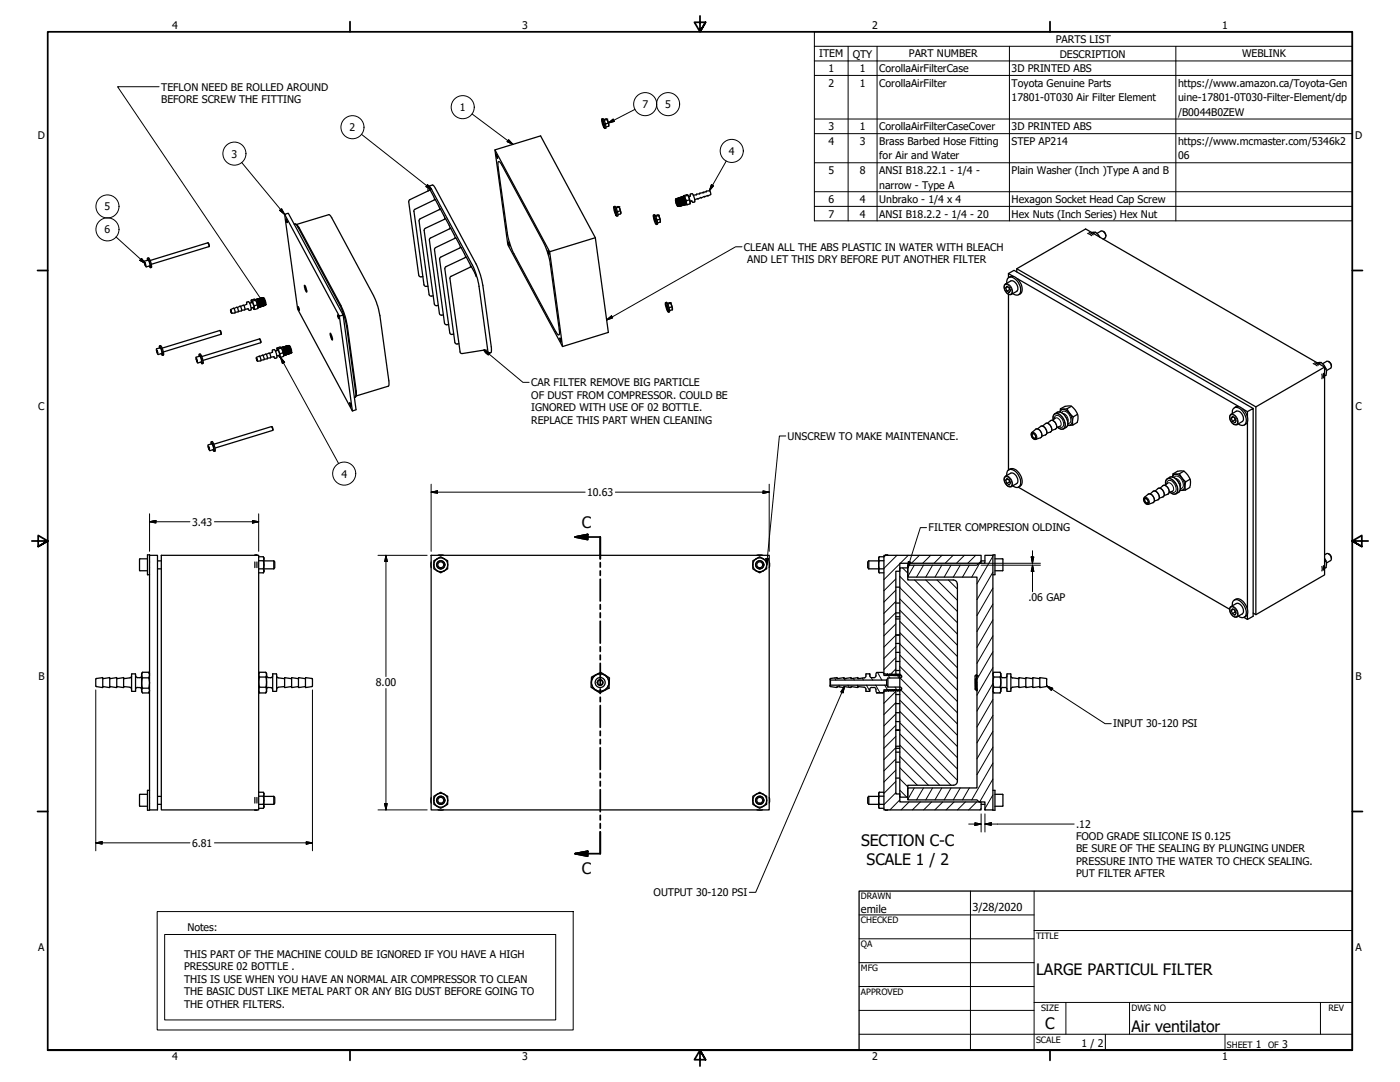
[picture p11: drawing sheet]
<svg xmlns="http://www.w3.org/2000/svg" width="559mm" height="432mm" viewBox="0 0 559 432" stroke-linecap="round" stroke-linejoin="round" font-family="sans-serif">
<!-- layer: Hatch (ANSI) -->
<g fill="none" stroke="#000" stroke-width=".4">
<path d="M353.5 221.6l-.7 .7M357.6 235.5l-4.8 4.8M357.6 231l-4.8 4.8M358 221.6l-5.2 5.2M359.2 225l-6.4 6.3M359.2 239l22.9 23M359.2 234.5l22.9 23M359.2 230l22.9 23M360.2 226.6l2.1 2.1M362.5 221.6l-3.2 3.2M364.9 225.6l-2.6 4.5M365.1 231.5l17 17"/>
<path d="M367 221.6l-3.2 3.2M368.6 225.6l-2.8 4.7M369.5 231.5l12.6 12.5M371.5 221.6l-3.2 3.2M372.2 225.6l-2.7 4.7M374 231.5l8.1 8.1M375.9 225.6l-2.7 4.7M376 221.6l-3.2 3.2M378.5 231.5l3.6 3.6M379.6 225.6l-2.7 4.7M380.4 221.6l-3.1 3.2M383.3 225.6l-2.8 4.7"/>
<path d="M384.9 221.6l-3.1 3.2M386.9 225.6l-2.7 4.7M389.4 221.6l-3.1 3.2M391 224.8l-3.1 5.5M391.6 223.9l-.8 .9M396.3 222l-6.3 11M396.3 228.3l-6.3 11M396.3 234.7l-6.3 11M357.6 258l-4.8 4.8M357.6 253.5l-4.8 4.8M357.6 249l-4.8 4.7M357.6 244.5l-4.8 4.7"/>
<path d="M357.6 240l-4.8 4.8M359.2 257l22.9 23M359.2 252.5l22.9 23M359.2 248l22.9 23M359.2 243.5l22.9 23M396.3 241l-6.3 11M396.3 247.4l-6.3 11M396.3 253.7l-6.3 11M331.3 273.7l.2 .2M333.2 270.6l.4 .8M334.8 273.4l.4 .7M336.8 270.4l.1 .2"/>
<path d="M336.9 270.7l.4 .7M338.5 273.4l.5 .9M340.6 270.7l.4 .7M342.1 273.4l.4 .7M344.2 270.6l.4 .8M345.8 273.4l1.4 2.4M346.9 268.9l.3 .5M347.7 270.4l.6 1M349.5 273.4l1.7 3M350.3 268.4l1.7 3M353.1 273.4l1.2 1.9M353.8 275.3l-1 .9"/>
<path d="M354.3 269l.9 1.6M357.3 274.2l.8 1.5M357.6 267l-2.6 2.6M357.6 262.4l-4.8 4.8M357.6 275.9l-4.8 4.8M358.2 269.5l.6 1.1M359.2 279.4l22.9 23M359.2 275l22.9 22.9M359.2 270.4l22.9 23M359.2 265.9l22.9 23M359.2 261.4l22.9 23.1M396.3 260.1l-6.3 11"/>
<path d="M396.3 266.4l-6.3 11M396.3 272.8l-6.3 11M396.3 279.1l-6.3 11M357.6 298.4l-4.8 4.7M357.6 293.9l-4.8 4.7M357.6 289.4l-4.8 4.8M357.6 284.9l-4.8 4.8M357.6 280.4l-4.8 4.8M359.2 297.4l15.9 16M359.2 292.9l20.4 20.5M359.2 288.4l22.9 23M359.2 283.9l22.9 23"/>
<path d="M396.3 285.5l-6.3 11M396.3 291.8l-6.3 11M396.3 298.2l-6.3 11M357.6 316.4l-4.8 4.7M357.6 311.8l-4.8 4.8M357.6 307.3l-4.8 4.8M357.6 302.9l-4.8 4.8M359.2 319.2l-4 4M359.2 315.3l2.7 2.8M359.2 310.8l3.1 3.2M359.2 306.4l6.9 7M359.2 301.9l11.4 11.5"/>
<path d="M364.9 314.5l-2.6 4.5M368.6 314.5l-2.8 4.7M372.2 314.5l-2.7 4.7M375.9 314.5l-2.7 4.7M379.6 314.5l-2.7 4.7M383.3 314.5l-2.8 4.7M386.9 314.5l-2.7 4.7M396.3 304.5l-8.4 14.7M396.3 310.9l-5.3 9.1M396.3 317.2l-3.2 5.5M362.8 320l-3.1 3.2M367.3 320l-3.1 3.2"/>
<path d="M371.9 320l-3.2 3.2M376.3 320l-3.2 3.2M380.8 320l-3.2 3.2M385.3 320l-3.2 3.2M389.8 320l-3.1 3.2M391.6 322.6l-.5 .6"/>
</g>
<!-- layer: Visible (ANSI) -->
<g fill="none" stroke="#000" stroke-width=".51">
<path d="M197.5 59.8l18.3-5.6 21.8 40.7 5.2 37.8-18.3 5.6-21.8-40.6zM197.5 59.8l21.9 40.7 18.2-5.6M240.2 47.5a4.8 4.8 0 0 1 1.1 3.7l-.8-1.4zM240.2 47.5h.7l.5 1.2 .5 2.4-.5 .1M240.5 48.5l.5 1.7zM241.1 48l.1 .1M241.6 49.3l.1 .3M242.2 47.6l.4 .8 .4 1.9M242.2 47.6l.4 .8 .4 2-1.1 .3M242.2 47.6l-1.2 .2M242.3 47.7l-1.1 .3M242.8 49.1l-1.1 .4"/>
<path d="M170.9 76.2l-.1-1.3 .4-.6 .6 .5 17.7 33.3 1.6 5.6 3.5 25.2a1.78 1.78 0 0 1-.4 2.3l-1.1-1.5M171.1 74.3l1.6-.4 .8 .8 16.5 30.6 1.8 4.4 .9 4.2 3.5 25.1-.2 1.7-1.6 .5M171.4 75.7l.4 .2 7.9 15.1M171.4 75.8l-7.8 3.9-.5 .6 4 29.5 .5 .6h1.2M173.5 79.5l-.1 .3-7.8 3.7-.4 .8M198.1 61.6l.5 1.6zM198.9 64.5l.5 .1 .9 1.2 16.7 31 1.5 3.8 1.1 4.2 3.6 26.6 .1 1.8-.3 .5-1.2-1.4-16.9-31.5-1.3-3.3-1.1-4.2-3.7-27.1zM269.6 79.8l.7 .9 .1 1.5-.6-1.2zM269.6 79.8l.1-.2a3.1 3.1 0 0 1 .9 2.8l-.2-.2M269.7 79.9l.5 .8 .2 1.3zM269.8 79.4h.3zM269.9 79.6l.7 1.6 .2 1z"/>
<path d="M269.9 79.3h.1M269.9 79.3l.9 1.5 .2 1.6M270.1 79.4l.6 1.4 .2 1.6M270.1 79.2l.6 .7 .6 2.4zM270.3 79.2a4.7 4.7 0 0 1 1 3.1M270.3 79.6l.7 1.6 .1 1.1M270.3 79.2h-.1M270.4 79.2l.4 .1 .4 .8 .5 2.1-.9-2.4zM270.5 79.1a3.9 3.9 0 0 1 1.2 3.1M270.5 79.4l.6 1.1 .4 1.5M270.8 79a4 4 0 0 1 1.2 3.1M270.8 79.3l.6 .8 .4 1.8"/>
<path d="M271.1 78.9l.6 .7 .6 2.4zM271.1 78.9a.95 .95 0 0 1 .9 1.2l.4 1.9M271.1 79.2l.8 1.3 .2 1.4M271.5 78.8a3.7 3.7 0 0 1 1.1 3.1M271.5 79.1l.7 1.3 .3 1.3M271.7 78.8l.4 .1 .4 .8 .5 2.2-.2-.2M271.7 78.9l.8 1.2 .3 1.5M271.7 78.8v.1M271.8 78.7a4 4 0 0 1 1.2 3.1M271.8 78.9l.7 1.2 .3 1.6M272.2 78.5l.3 .2 .6 1.4 .2 1.6M272.2 78.9l.8 1.6 .1 1"/>
<path d="M272.5 78.4l.5-.1 .8 1.9 .2 1.2-.4 .3M272.5 78.7l.7 1.2 .3 1.5M272.9 78.1l1.3-.4a4.5 4.5 0 0 1 1.2 3.6M272.9 78.1l.4 .2 .7 1.8 .3 1.6h-.4a5.5 5.5 0 0 0-1-3.6zM274.4 77.9l.9 1.7 .1 1.7M274.5 78l-1.2 .3M275.1 79.8l-1.1 .3M275.5 78.2v-.7l.7-.2a4.5 4.5 0 0 1 1 3.3l-.7 .2-.4-.6M275.6 78.1l-.8 .3M277.9 77.7h.1M277.9 77.7l-1.2 .2M279.3 77.3l-1.2 .2-.2 .2"/>
<path d="M279.3 77.3h.1M279.7 78.8l-2.4 1M279.7 78.8h.1M280.6 76.9l-1.3 .2v.2M281.9 76.5v-.2h1.6l.2 1.4-1.4 .3M281.9 76.5l-1.4 .4M281.9 76.5h.1M282.4 78l-2.7 .9M83 96.9l.4 .6v.9M83.4 98.4l-.5-1.5-23 7M83.4 98.4l-23 7.1M113.6 85.5l1.5-.4 21.9 40.6-1.6 .5z"/>
<path d="M113.6 85.5l5.2 37.9 21.9 40.6M114.1 87.4l.4 .4 .2 1zM117.4 89.5h.6l.9 1.2 17.8 33.4 1.7 6.2 3.5 26a1.68 1.68 0 0 1-.4 2.3M118 89.4l1.4 1.5 16.7 31 1.2 2.9 1.3 5.2 3.6 26.4-.3 2M118.3 89.6l13.2-3.9 .9 1.2 16.7 31.1 1.2 2.8 1.3 5.2 3.7 27.6-.3 .5-13 4M165.2 84.3l4 29.3 .5 .6h1.1M169.3 91.9l4.1 29.4M173.4 99.6l4 29.3 .3 .5 .6 .2M175.6 83.3l-7.9 4-.4 .6 4 29.6 .3 .5 .6 .2M177.6 87.2l-7.9 3.9-.4 .9M179.7 91l2 3.8M179.7 91l-8.1 4.1-.2 .4 4 29.6 .5 .6h1.1"/>
<path d="M181.7 94.8l6.2 11.5M181.7 94.8l-7.8 4-.5 .8M183.8 98.6l-.2 .3-7.7 3.7M202.9 96.6l.5 1.6zM218.7 99.9l.5 1.6zM245 82.5a4.4 4.4 0 0 1 1.1 3.7l-1-2.3zM245 82.5a1.3 1.3 0 0 1 1.3 1.6l.4 1.8-.5 .3M245.4 83.5l.5 1.7zM246.4 84.3v.3M247 82.6l.5 1.1 .2 1.6M247 82.6l-1.3 .1M247 82.6l.6 1.5 .1 1.2"/>
<path d="M247 82.7l-1.1 .4M247.6 84.1l-1.1 .4M247.7 85.3l-1 .4M260.8 85.9l.3 .1 .6 1.3 .4 2.2a3.8 3.8 0 0 1-1.3-3zM260.9 85.8a1.42 1.42 0 0 1 1.2 1.7l.4 1.8-.5 .3M261.1 86.9l.4 .5 .2 1.2zM261.6 86l1.2-.1 .7 1.9v.8M262.2 87.7l.1 .2M262.8 85.9l.7 1.5v1.2M262.8 86l-1.1 .4M263.4 87.4l-1.1 .4M263.5 88.6l-1 .4"/>
<path d="M269.9 80.1l.5 1.6M270.8 82.2v.1M270.8 82.2l.1 .2M271.3 82.3h.1M271.5 82l-.1 .2M271.7 82.2h.1M271.8 82l.2 .1v-.7l-1.1-2.4 .8 2.2v.9M272 82.1h.1M272.1 81.8v.2M272.4 82h-.1M272.4 81.8l.3 .1-.2-1-.6-1.7-.4-.4 .7 1.6 .2 1.5M272.8 81.6l-.1 .3"/>
<path d="M273 81.8v.1M273.1 81.5l-.9-3 1 2.2 .2 1-.3-.1M273.1 81.5v.2M273.5 81.4l-1-3a4.7 4.7 0 0 1 1.1 3.3h-.2M273.5 81.4l-.1 .3 .3-.2M275.4 81.3l-1.1 .4M276.2 80.3l-.7 .1M434.1 93.2l1.6 .8M434.7 92.8l1.6 .9M435.7 92.8l.4-.1a1.92 1.92 0 0 1 2.4 1.2l.5 .8M437.3 92.7l-.9 .5M437.8 93.2l1.7-1a1.71 1.71 0 0 1 1.7 1.3 1.71 1.71 0 0 1-.9 1.9"/>
<path d="M440.2 92.3l.9 .8 .3 1.1M57.6 104.3l1.6-.5 .6 1.5v.8l-1.5 .4zM57.7 105h.2M57.8 104.8l.4 1.2zM58.1 105.5l-.2 .2M58.9 103.9l-.1-.8a4.2 4.2 0 0 1 1.3 3.7l-.5-.6M58.9 103.1h.6l.6 1.2 .4 1.9v.5l-.4 .1M100.3 119.8l.5 .3 .7 1.9 .2 1.5-.5-.2M100.3 119.8l1.2-.4 .4 .2 .8 2.1M100.3 119.8v.3M102 119.8l-1.2 .3M102.6 119.4a4 4 0 0 1 1.2 3.1"/>
<path d="M102.6 119.6l.8 1.4 .2 1.4M102.9 119.3a3.7 3.7 0 0 1 1.2 3.1M103 119.6l.6 1 .3 1.6M103.3 119.2l.8 1.4 .4 1.7zM103.3 119.2a4 4 0 0 1 1.2 3.1M103.3 119.4l.6 1.2 .4 1.5M103.6 119.4l.6 .8 .6 2-.2-1.4-1-1.7 1 2.4-.1 .7M103.6 119.1h.1M103.7 119.1l.8 1.2 .3 1.9M103.9 119.1a.97 .97 0 0 1 .9 1.3l.3 1.7-.4-1.5-.8-1.3M103.9 119.1l.6 .9 .4 2.1M103.9 119.1v.1"/>
<path d="M103.9 119h.1M104 119a3.9 3.9 0 0 1 1.1 3.1M104.3 118.9h.1a4.2 4.2 0 0 1 1 3.1M104.3 119.2l1 2.7M104.5 119h.4l.5 1.1 .4 1.4-.1 .4-.2-.2M104.5 118.9l.8 1.3 .3 1.5M104.6 119.1l.7 1 .3 1.6M104.6 118.8h.1M104.7 118.8l1 1.7 .1 1.4M105 119l.6 1.1 .4 1.6-.1-1-.9-2 .9 2.2v.9M105 118.7l.7 .7 .3 .9v1.3M121.5 113.9a3 3 0 0 1 .9 2.7l-.7-1.2z"/>
<path d="M172.9 118l-.7 .2M175.9 102.6l-.4 .8 4 29.4 .3 .5 .6 .2M179.6 111.1l4 29.5 .9 .5 9.6-1.4M185.9 102.5l-7.9 3.9-.4 .6 4 29.6 .3 .5 .6 .2M190.1 110.4l-.6-1.4-1.6-2.7-8.1 4.1-.2 .7M219.4 100.5l5.1 37.8M401.1 113.5l2.3-1.4a2.75 2.75 0 0 1 2.4 4.2l-2.1 1.2a2.77 2.77 0 0 1-2.9-3.3zM401.8 113a1.92 1.92 0 0 1 1-2.4 1.92 1.92 0 0 1 2.5 .8 5 5 0 0 1 1.6 6 1.97 1.97 0 0 1-2.7-.2M401.9 114.2l.9 .6 .6 1.2-.6 .7-.9-.5-.5-1.3zM402.3 114.4l-.9 .5M402.5 109.2l2.2-1.3 95.5 55.1M402.5 109.2l1.9 1.1"/>
<path d="M402.5 109.2v1.6M402.5 117.4v70.2M402.7 110.7a3.1 3.1 0 0 1 4.5 2 3.1 3.1 0 0 1-.6 4.9M402.7 114.7l.3 .9M403 115.6h.2M403 115.6l-1.1 .6M405.8 108.5v-1.2l27.5-15.9 95.4 55.1v82.9l-27.4 15.9-1.1-.6M405.8 107.3l95.5 55.1 27.4-15.9M406 111.2l88.5 51M62.5 139.2l1.5-.4 .6 2.2-1.6 .4-.6-1.6zM62.6 139.7l.3 1.3zM62.7 139.9l-.2 .1"/>
<path d="M63.6 138.9l.2-.9 .8 2 .3 1.8-.6-.6M63.7 138h.6l.7 1.7 .3 1.8-.5 .3M87.8 131.9l.4 1.5M87.8 131.9l.6 1.2-.2 .3M87.8 131.9l-23.1 7M88.2 133.4l-23 7.1M92.1 123.8l.3 1.1zM92.1 123.8l.4 1M92.1 123.5l1.2-.5 .6 1.8-1.4 .2-.5-1.1zM93.4 123.1l1.3-.5 .3 .7 .2 1-1.3 .4M94.7 122.7l1.2-.5 .5 1.1v.8l-1.2 .2M96 122.3l1.2-.5 .5 .9 .1 .9-1.3 .2"/>
<path d="M98.4 121.5l-1.1 .4M98.4 121.4v-.8l.7-.2a4 4 0 0 1 1 3.3l-.7 .2-.4-.6M98.6 121.3l-.2 .2M99.2 123.3l-1.4 .1M100.3 120.8v-.7a3.6 3.6 0 0 1 1.1 3.1l-.1 .2-.4-.7M100.4 120.6l-.8 .4M101.1 122.8l-.8 .1M102.7 121.7l.2 1.4-1.2 .4M102.7 121.7l-1.2 .3M102.9 122.8v.3M103.1 121.3l.3 1.4v-1.1l-.5-1.1 .2 1.2a.68 .68 0 0 1-.2 1.1M103.1 121.3l.2 1.4"/>
<path d="M103.1 121.3l-.2-.8 .2 .8M103.3 121.3h-.3M103.5 122.6a4.6 4.6 0 0 0-1.1-3.2l-.5 .2 .9 2.1 .1 1.1M103.5 122.6l-.1 .1M103.6 135.3l.4 1.5-23 7M103.6 135.3l.6 1.1-.2 .3M103.6 135.3l-23.1 7M103.6 122.3l-.2-1.3-.8-1.6 .8 1.4 .4 1.3v.4l-.2-.1M103.6 122.3v.3M103.8 122.5v.1M103.9 122.3l.1 .1M104 122.4v-1l-1-2.1 .9 2.2v.9"/>
<path d="M104.3 122.1l-.1 .2M104.5 122.3h.1M104.8 122.2h.1M105.3 121.9l-.2-1.6a.95 .95 0 0 0-.9-1.2l.8 1.4 .2 1.5M105.6 121.7l-.1 .2M105.7 121.9h.1M110.6 139.9l.1-.8 .9 2v1.4l-.4-.6M110.6 138.9l.5 .4 .7 1.9 .2 1.4-.5-.2M110.6 138.9l1.2-.4 .4 .2 .8 2.1M110.6 138.9v.4M110.7 139.8l-.8 .3M112.2 138.7a.95 .95 0 0 1 1.2 1.1l.3 2"/>
<path d="M112.2 138.7l.9 2.1 .1 1.4M112.2 138.7h.1M112.3 138.9l-1.2 .4M112.8 138.6l.9 1.7 .2 1.4M112.8 138.6l.4 .1 .4 .8 .4 2.2-.5-2.1-.6-.9M112.9 138.5a3.7 3.7 0 0 1 1.1 3.2M113.2 138.4h.1M113.3 138.4a4.6 4.6 0 0 1 1.1 3.1M113.3 138.7l.7 1.3 .2 1.4M113.5 138.4a2.05 2.05 0 0 1 1.1 2l.1 1-.1-.1M113.5 138.4l.7 1.3 .4 1.5M113.5 138.4v.1"/>
<path d="M113.6 138.3l.7 .9 .5 2.2M113.6 138.6l.6 1.1 .4 1.5M113.9 138.5l1.2 2.9-.2-1.4-1-1.8 .6 1.2 .3 2M114 138.2a4.6 4.6 0 0 1 1.1 3.2M114 138.2h-.1M114.1 138.2l1 1.8v1.2M114.2 138.3l.1-.2 .5 .7 .5 2.4M114.2 138.1h.1M114.3 138.1a3.9 3.9 0 0 1 1.1 3.1M114.6 138a3.5 3.5 0 0 1 1.1 3.1M114.6 138.3l.7 1.3 .2 1.3M114.9 138l.8 1.3 .3 1.7z"/>
<path d="M114.9 137.9h.1M115 137.9l.8 1.5 .3 1.6M115.2 137.9l.8 1.2 .3 1.7-.4-1.6zM115.3 138.1l.6 1.1 .3 1.5M115.3 137.9l.7 .6 .3 .9v1.3M118.9 122.4l.5 1.4zM131.8 133l.7 1.2 .2 1.5-.7-1.2zM134.7 125.7l.6 1.5zM137 125.7l5.1 37.8-1.4 .5-5.3-37.8M173.4 121.3l.5 .6h1M179.1 129.5l-.7 .1M181.1 133.3l-.7 .1"/>
<path d="M183.1 137.2l-.7 .1M223.5 134.9l.5 1.6zM265.6 120.8h.7l.5 1.2 .5 1.7v.7l-.5 .2M265.6 120.8l.6 .7 .6 2v1.1l-.8-1.5zM265.9 121.9l.5 .7v1zM266.4 121l.9-.2a3.1 3.1 0 0 1 1.1 2.8M267.6 120.9l.6 1.1 .2 1.6M267.7 121l-1.1 .4M268.2 122.4l-1.1 .5-.1-.2M268.4 123.6l-1.1 .4M62.9 140.5l-.2 .1M78.3 142.6l1.5-.5 .5 1 .2 1.3-1.7 .4-.6-1.6z"/>
<path d="M78.4 143.1l.3 1.3zM78.5 143.3h-.1M78.7 143.9l-.2 .1M79.4 142.2v-.7a1.29 1.29 0 0 1 .9 1.4l.4 2.3-.6-.7M79.5 141.4a1.5 1.5 0 0 1 1.3 1.7l.4 1.7-.6 .4M102.4 142.9l.3 1.1zM102.4 142.6l1.2-.5 .5 1.9-1.4 .1zM102.4 142.9l.3 1M103.7 142.2l1.2-.5 .5 1.2-.1 .7-1.2 .2M105 141.9l1.2-.6 .4 .7 .1 1.1-1.2 .3M106.3 141.4l1.2-.5 .4 .9 .2 .9-1.4 .2M108.7 140.5v-.8l.7-.2a4 4 0 0 1 1 3.3l-.7 .2-.4-.6"/>
<path d="M108.8 140.4l-1.2 .6M109.2 142.4h.3M109.2 142.4l-1.1 .2M111.3 141.9l-.7 .1M113 140.8l.2 1.4M113 140.8l-1.2 .4M113.2 142.2l-1.2 .4M113.3 140.4l.4 1.4v-1.1l-.5-1.1 .1 1.2a.76 .76 0 0 1-.1 1.2M113.3 140.4l.2 1.4M113.3 140.4l-.1-.8 .1 .8M113.5 140.4l-.2 .1M114.2 141.4l.2 .1-.1-1-1-2.1 .8 2.1 .1 1"/>
<path d="M114.4 141.5h.1M114.6 141.2l-.1 .3M114.7 141.4h.1M115.2 141.1l.1 .1M115.5 141h.3v-.3l-.4-1.3a.95 .95 0 0 0-.9-1.2l.6 .8 .4 2.1M115.9 140.8l-.1 .2M116 141h.1M116.2 140.7l-.1 .2M524.2 145.1l1.5 .9M524.8 144.8l1.5 .9M525.7 144.8l1.2-.1a4.2 4.2 0 0 1 2.4 5l-.6 .4M527.3 144.7l-.8 .5"/>
<path d="M527.6 149.3v1.8M527.9 145.2l1.6-1a1.86 1.86 0 0 1 1.6 2.7l-1.6 1M528.3 149v1.8M529.3 147.1l-.6 .3M530.3 144.3l.9 .8 .2 1.1M83.1 177.6l1.4-.5 .8 2.2-1.6 .5-.6-1.4zM83.2 178.1l.4 1.3zM83.3 178.2l-.1 .1M83.6 178.9h-.3M84.3 177.2l-.1-.7a1.38 1.38 0 0 1 1 1.4l.1 .5a1.3 1.3 0 0 1 0 1.7l-.3-.6M84.3 176.3l.6 .1 .7 1.7a1.38 1.38 0 0 1-.1 2M108.3 170.2l.5 1.6"/>
<path d="M108.3 170.2l-23 7.1M108.4 170.2l.4 .4v1.1M108.8 171.8l-23 7M139.6 160.7l.5 1.5zM411.9 173.2l.2-.2a1.37 1.37 0 0 1 1 2.1l-.5-.2-.6-.6zM411.9 172.6l1.5-1.3a2.18 2.18 0 0 1 2.5 2.8l-.5 .6-2 .6a1.81 1.81 0 0 1-1.5-2.7zM412.6 173.1l-.2-.1a.98 .98 0 0 0-.2 1.2 .98 .98 0 0 0 1.1 .5l.1-.3M414.1 171.1l1.3-.9a2.18 2.18 0 0 1 2.4 2.7l-.5 .6-1.4 .6M416.1 170.1l1.2-1.1a2.11 2.11 0 0 1 2.1 1.1 2.11 2.11 0 0 1-.1 2.3l-1.5 .5M418.1 168.9l1.2-1a2.11 2.11 0 0 1 2.1 1 2.11 2.11 0 0 1-.1 2.4l-1.5 .5M420.4 167.5a2.12 2.12 0 0 1 .7-2.4 2.72 2.72 0 0 1 4.4 1.5 2.9 2.9 0 0 1-.9 4.5 2.13 2.13 0 0 1-2.5-.6M421.2 166.9l-1.1 .9"/>
<path d="M423.1 170.1l-1.3 .5M423.3 163.1l-.2 1.4a1.7 1.7 0 0 1 1.5-1.2 1.7 1.7 0 0 1 1.7 1 4.3 4.3 0 0 1 1.2 5.1l-1.4 .3M423.3 163.1h2.6l1.6 2.5a1.07 1.07 0 0 1 .7 1.7v2.3l-2.1 .1M423.3 163.1l1.8-.9a3.3 3.3 0 0 1 4.5 2.2l.5 1M427.7 162.1l-1.8 1M430.1 165.4l.2 1.5-.3 1.7-1.8 1M430.1 165.4l-1.7 1M491.1 165.5l2.4-1.4a2.75 2.75 0 0 1 2.4 4.1l-2.2 1.3a2.78 2.78 0 0 1-2.6-4zM491.9 165a1.91 1.91 0 0 1 .9-2.3 1.91 1.91 0 0 1 2.5 .7 5.2 5.2 0 0 1 1.7 6 1.88 1.88 0 0 1-2.7-.2M491.9 166.2l1 .6 .5 1.2-.5 .7-1-.6-.5-1.2zM492.3 166.4l-.9 .5M492.7 162.8a3.1 3.1 0 0 1 4.5 1.9l.7 1.6a2.44 2.44 0 0 1-1.3 3.3"/>
<path d="M492.8 166.7l.2 .8M493 167.5l.2 .1M493 167.5l-1.1 .6M496 163.2l1.9 1.1M497.9 164.3l2.3-1.3v82.9l-2.3 1.3M497.9 164.3v2.2M497.9 168.3v74.9M501.3 162.4v82.9M401.3 190.1l2.1-1.3a2.75 2.75 0 0 1 2.4 4.2l-2.1 1.2a2.68 2.68 0 0 1-2.4-4.1zM401.8 189.8a1.94 1.94 0 0 1 1-2.4 1.94 1.94 0 0 1 2.5 .8 5 5 0 0 1 1.6 5.9 1.85 1.85 0 0 1-2.7-.2M401.9 190.9l.9 .6 .6 1.3-.6 .7-.9-.6-.5-1.3zM402.3 191.2l-.9 .4"/>
<path d="M402.7 187.5a3.1 3.1 0 0 1 4.5 1.9 3.2 3.2 0 0 1-.6 5M402.7 191.5l.3 .8M403 192.3h.2M403 192.3l-1.1 .6M406.5 194.4l84.3 48.7M456.8 199.1a1.19 1.19 0 0 1 1.3 .4 1.19 1.19 0 0 1-.1 1.5l-.9-.4-.4-.8zM456.8 198.5l1.5-1.3a2.11 2.11 0 0 1 2.1 1.1 2.11 2.11 0 0 1-.2 2.3l-1.9 .7a1.87 1.87 0 0 1-1.5-2.8zM457.6 199l-.3-.1a.98 .98 0 0 0-.2 1.2 .98 .98 0 0 0 1.1 .5l.1-.3M459.1 197.1l1.1-1a2.11 2.11 0 0 1 2.2 1 2.11 2.11 0 0 1-.2 2.4l-1.4 .5M461.1 196l1.1-1.1a2.11 2.11 0 0 1 2.1 1.1 2.11 2.11 0 0 1-.1 2.3l-1.5 .5M463 194.8l1.2-1a2.15 2.15 0 0 1 2.1 1.1 2.15 2.15 0 0 1-.1 2.3l-1.5 .5M465.3 193.5a2.51 2.51 0 0 1 1.6-3.1 2.51 2.51 0 0 1 3.1 1.5 3.4 3.4 0 0 1 .3 4.6 2.23 2.23 0 0 1-3.3-.1"/>
<path d="M466.1 192.8l-1.1 .9M468 196l-1.3 .5M468.2 189.1l-.2 1.3a1.7 1.7 0 0 1 1.5-1.2 1.7 1.7 0 0 1 1.7 1 4.3 4.3 0 0 1 1.2 5.1l-.3 .3h-1.1M468.2 189.1l2.6-.1 1.6 2.5a1.07 1.07 0 0 1 .7 1.7v2.4l-2.1 .1M468.2 189.1a4.8 4.8 0 0 1 3.9-1.1 5.1 5.1 0 0 1 2.9 3.3M472.6 188l-1.8 1M475 191.3l.2 1.5-.3 1.8-1.8 1M475 191.3l-1.7 1M55.7 223.2v4.5l3.2 .1M58.9 223l-3.2 .2M59.7 221.6h3.2v101.6h-3.2M59.7 229.4h-.8v-8h.8v101.8"/>
<path d="M62.9 223.8h1.5M62.9 227h1.5M64.4 221.6h38.9v101.6h-38.9zM101.7 221.6h.9M101.7 224.3v2.2M102.6 224.3v2.2M103.3 222.2h1.8l.2 .4v5.2M103.3 223.8h1.8M103.3 227h1.8M103.3 228.6h1.8M105.1 222.2l.2 .8-.2 .8 .2 1.6-.2 1.6 .2 .8M105.3 227.8l-.2 .8"/>
<path d="M105.3 223.8h4M105.3 227h4M109.3 223.8l.4 .4v2.4l-.4 .4M109.3 223.8v3.2M172.1 221.6h134.9v101.6h-134.9zM172.1 224.3v2.2M173.2 225.4v1.6l1.3 .8M173.2 225.4l.3 1.4 1 1M174.5 227.8l1.4 .8 1.4-.8M174.5 223l-1.3 .8v1.6M174.5 223l1.4-.8 1.4 .8M174.5 227.8l1.4 .4 1.4-.4"/>
<path d="M174.5 223l-1 1-.3 1.4M174.5 223l1.4-.4 1.4 .4M174.8 221.6h2.2M177.3 223l1.4 .8v1.6M177.3 223l1 1 .4 1.4M178.7 225.4v1.6l-1.4 .8M178.7 225.4l-.4 1.4-1 1M300.5 225.4l.4 1.4 1 1M300.5 225.4v1.6l1.3 .8M301.8 227.8l1.4 .8 1.4-.8M301.8 223l-1.3 .8v1.6M301.8 223l1.4-.8 1.4 .8"/>
<path d="M301.9 227.8l1.3 .4 1.4-.4M301.9 223l-1 1-.4 1.4M301.9 223l1.3-.4 1.4 .4M302.1 221.6h2.3M304.6 223l1.4 .8v1.6M304.6 223l1 1 .4 1.4M306 225.4l-.4 1.4-1 1M306 225.4v1.6l-1.4 .8M307.1 224.3v2.2M346.8 223.8l-.5 .4v2.4l.5 .4M346.8 223.8h3.9M346.8 227h3.9"/>
<path d="M346.8 223.8v3.2M351 222.2l-.3 .4v5.6l.3 .4M351 222.2l-.3 .8 .3 .8-.3 1.6 .3 1.6-.3 .8 .3 .8M351 223.8h1.8M351 227h1.8M351 228.6h1.8M351 222.2h1.8M352.8 221.6h38.8v3.2h-32.4v3.2h-1.6v41.6h-4.8zM353.5 221.6h.8M357.6 234.3h1.6M362.3 225.6h27.7l.8-.8h2.3v-3.2h3.2v101.6h-3.2v-3.2h-2.3l-.8-.8h-27.7v-4.7h27.7v-84.2h-27.7zM380.5 231.5l1.3 .6 .3 .9"/>
<path d="M380.6 231.5h-18.3v-4.9h-3.1v91.5h3.1v-4.7h18.3M382.1 233v78.8M391.6 223.8h1.5M396.3 221.6l.8-.2v8h-.8M397.1 223l3.2 .2M400.3 223.2v4.5l-3.2 .1M492.7 239.5a3.1 3.1 0 0 1 4.5 1.9 3.1 3.1 0 0 1-.6 4.9M527.6 226.1v1.7M528.3 225.7v1.8M528.7 221.4a1.69 1.69 0 0 1 2.1 0 1.69 1.69 0 0 1 .5 2.1l-1.8 1.2M528.7 222.8l.6 1 .2 1.2-.2 1.5-.6 .3M529.3 223.8l-.6 .4"/>
<path d="M530.3 221l.9 .8 .2 1.1M357.6 247h1.6M357.6 253.4h1.6M357.6 240.7h1.6M357.6 253.5h1.6M357.6 244.6h1.6M357.6 256.8h1.6M357.6 246.1h1.6M491.1 242.3l2.4-1.4a2.75 2.75 0 0 1 2.4 4.1l-2.2 1.2a2.74 2.74 0 0 1-2.6-3.9zM491.9 241.7a1.89 1.89 0 0 1 .9-2.3 1.89 1.89 0 0 1 2.5 .8 5.1 5.1 0 0 1 1.7 5.9 2 2 0 0 1-2.7-.2M491.9 243l1 .5 .5 1.2-.5 .7-1-.5-.5-1.3zM492.3 243.1l-.9 .5"/>
<path d="M492.8 243.4l.2 .9M493 244.3h.2M493 244.3l-1.1 .6M496.5 246.4l1.4 .8M497.9 245v2.2M40.8 270.4l.2 .1M40.9 270.4l-2.6 .5-.1 2.8 .3 .3 2.4 .4M41 270.6l-.2 3.8M43.8 270.6v3.7l-2.8-.2M43.8 270.5l-2.8 .2M43.9 273.9l-.1 .2M46.6 270.5l-2.8 .2"/>
<path d="M46.6 270.6v3.7l-2.7-.3M46.7 273.9l-.2 .2M46.7 274l2.7 .2M49.3 270.6v3.7M49.4 270.5l-2.9 .2M49.4 274.1l2.5 .2M49.4 270.7l.1 .1M51.9 274.3l.6 .8M52.5 269v6.8M52.5 269.8l-.4 .6-2.6 .4M52.6 275.7l.1 .1M52.6 269h1.5v6.8"/>
<path d="M54.2 269.7l.4 .6 1.2 .1 .5-.2 .3-.5M54.2 275.7l-1.6 .2M54.9 274.4h1.2l.4 .7M54.9 274.3l-.6 .3-.2 .5M56.8 268.4l-.2 4.1 .3 2.1-.3 1 .3 .9h2.5l.3-.9-.3-1 .3-2.1-.3-2M56.8 268.4l-.3 .5v7l.3 .5M56.9 270.5h2.5M56.9 274.6h2.5M56.9 268.3h2.5M59.4 268.4l.3 1-.3 1.1M59.4 268.4l.3 .5M59.7 275.9l-.3 .5"/>
<path d="M103.6 268.4l-.3 .5M103.6 274.3l-.3 1.1 .3 1.1-.3-.6M103.6 276.5h2.4M103.6 274.3h2.4M103.6 270.2h2.4M106 268.3h-2.4l-.2 .2-.1 .7 .3 1-.3 2 .3 2.1M106.1 268.4l.3 .5v7l-.4 .6 .4-1.1-.4-1.1 .4-2.1zM106.4 269.7l.2 .5 .6 .2h1.2l.4-.7M107.2 274.3l-.6 .3-.2 .5M107.2 274.4h1.1l.5 .7M108.8 275.7l.1 .1M108.8 269v6.8"/>
<path d="M108.9 268.9l-.1 .1M109 268.9l1.4 .1M109 275.9h1.3M110.4 275.7l-.1 .1M110.4 269v6.8M110.4 269.8l.7 .7 2.5 .2M111.1 274.3l-.7 .8M113.5 274.1l-2.4 .2M113.6 270.5l2.6 .3M113.6 270.6v3.7l2.6-.3M116.2 273.9l.2 .2M116.3 270.7l-.1 .1"/>
<path d="M116.4 270.6v3.7l2.6-.3M116.4 270.5l2.6 .3M119 273.9l.2 .2M119.1 270.6l.1 3.7 2.6-.3M119.1 270.7l-.1 .1M119.2 270.5l2.6 .3M121.8 273.9l.2 .2M121.9 270.6l.2 3.8M121.9 270.7l-.1 .1M122 270.4l2.5 .4M122.1 270.4l-.1 .1M124.5 270.8l.2 .2v2.7l-.2 .3"/>
<path d="M124.5 274l-2.5 .4M236.1 270.2l3.7-1.9 3.5 2.2-.2 4.1-3.7 1.9-3.5-2.2zM331.3 273.7l.2 .3 2.4 .4M331.3 273.7l.2-.3h22.4l.5 .8h5.1l.4 .8-.5 .5-.2-.4-.3 .6M331.3 271.2v2.4M331.5 271.4v2M334.1 274.1l-.1 .2M334.1 270.6v.1M334.1 270.5l-2.6 .3-.2 .2M334.1 274.1l2.6 .3M334.1 270.7l.1 .1M336.9 270.5l-2.6 .3"/>
<path d="M336.9 274.1l-.1 .2M336.9 274.1l2.6 .3M339.7 274.1l-.1 .2M339.7 270.6v.1M339.7 270.5l-2.8 .2M339.7 270.7l.1 .1M339.8 274l2.5 .4M339.8 274l-.1 .1M342.3 270.4l.2 .1M342.3 270.4l-2.5 .4M342.4 274.2l-.1 .1M342.5 270.6v.1"/>
<path d="M342.5 274.1v.2M342.6 273.9l-.2 .2M342.6 274l2.3 .3M344.9 274.3l.7 .5v1M345.6 275.7l1.5 .2M345.6 269.8l-.7 .8-2.5 .1M347.1 268.9l.1 .8M347.1 268.9l-1.4 .1-.1 .7M347.2 269.7l.2 .5 .6 .2h1.1l.5-.7M347.2 275.7l-.1 .1M347.2 275.1v.7M347.9 274.3l-.5 .3-.2 .5"/>
<path d="M348 274.4h.9M348.8 274.3l.8 .5 .3 1.6h2.6l.3-.6h1.1l.4-.5 .2 .5 .5-.5 .2 .4 .5-.4 .2 .4 .5-.4 .4 .4 .3-.5 .4 .5M349.9 276.4h2.6M352.8 275.3h4.8v41.6h1.6v3.1h32.4v3.2h-38.8zM353.9 271.4v2M354.4 270.6v3.6M356.7 269.6h.1M357.1 275.2v.1M357.5 275.7l.3-.5 .4 .5M357.6 264h1.6M357.6 267.6h1.6M357.6 260.3h1.6"/>
<path d="M357.6 277.2h1.6M357.7 269.1l.4 .5 .3-.5M357.7 269.1l-.3 .5-.3-.5-.4 .5-.3-.6-.4 .5-.3-.5-.4 .5-.4-.5-.3 .5-.5-.5-.2 .4-.3-.4h-.8l-.3-.6h-2.6l-.3 1.3M357.7 269.1l-.1 .3M357.8 275.2l-.2 .4M358.2 275.7l.3-.5 .4 .5M358.4 269.1l.4 .5M358.4 269.1l-.3 .5M358.5 275.2l-.3 .5M359.1 269.2l.8 .5v.5l-.4 .4h-5.1l-.5 .8h-22.4l-.2-.4M359.1 269.2l-.3 .4M359.2 275.2l-.3 .5"/>
<path d="M389.4 271.7l.2 3.4M389.4 271l.2 4.1M389.5 275.3l-.1-4.3 .4 4.5M389.6 275.1l-.1 .2M389.6 275.1l.2 .5M389.7 269.3l.1 3M389.7 269.3l.3 .3M389.7 269.3l-.5 .4v5.3l.3 .3M389.8 275.5l.1 .1M389.8 272.3l.2 3.2M389.8 272.3v3.2M389.9 275.6l.1 .1"/>
<path d="M390 269.7v.4M396.6 268.4l-.3 .5M396.7 268.3h2.5l.2 .5-.2 1.4 .3 2-.3 2.1 .3 1.1-.3 1.1 .3-.6v-7l-.3-.5M396.7 268.3l-.3 .9 .3 1-.3 2 .3 2.1-.3 1.1 .3 1.1-.4-.6M396.7 276.5h2.5M396.7 274.3h2.5M396.7 270.2h2.5M399.5 269.7l.2 .5 .5 .2h1.3l.5-.7M400.2 274.4h.9M400.3 274.3l-.6 .3-.2 .5M401.2 274.3l.5 .3 .3 .5M402 275.7l.1 .1"/>
<path d="M402 275.9h1.4M403.4 268.9l-1.4 .1-.1 6.8M403.4 268.9l.1 6.9M403.5 275.7l-.1 .1M403.5 269.8l.4 .7 2.8 .2M404.2 274.3l-.7 .8M406.7 274.1l-2.5 .2M406.7 270.6v3.7M406.7 270.5l2.6 .3M406.7 274.2l.1 .1M409.3 274l-2.5 .4M409.3 273.9l.2 .2"/>
<path d="M409.4 270.7l-.1 .1M409.4 270.6l.1 3.7 2.7-.2M409.5 270.5l2.6 .3M412.2 270.7l-.1 .1M412.2 270.6l.2 3.7M412.4 270.4l-.2 .1M412.4 270.4l2.4 .4M414.8 274l-2.4 .4M414.9 273.9l.1 .2M415 270.7l-.1 .1M415 270.6l.2 3.8M415.1 270.4l-.1 .1"/>
<path d="M415.2 270.4l2.4 .4 .2 .2v2.9l-2.6 .5M357.6 297.8h1.6M357.6 291.5h1.6M357.6 291.3h1.6M357.6 298.6h1.6M357.6 284.4h1.6M357.6 288h1.6M357.6 280.8h1.6M55.7 317.2v4.5l3.2 .1M58.9 317l-3.2 .2M59.7 315.4h-.8v7.9l.8-.1M62.9 317.8h1.5"/>
<path d="M101.7 318.3v2.2M102.6 318.3v2.2M103.3 316.2h1.8l.2 .4v5.2M103.3 317.8h1.8M105.1 316.2l.2 .8-.2 .8 .2 1.6-.2 1.6 .2 .8M105.3 317.8h4M109.3 317.8l.4 .4v2.3l-.4 .5M109.3 317.8v3.2M172.1 318.3v2.2M173.2 319.4v1.6l1.3 .8M173.2 319.4l.3 1.4 1 1M174.5 317l-1.3 .8v1.6"/>
<path d="M174.5 317l1.4-.8 1.4 .8M174.5 317l-1 1-.3 1.4M174.5 317l1.4-.4 1.4 .4M177.3 317l1.4 .8v1.6M177.3 317l1 1 .4 1.4M178.7 319.4v1.6l-1.4 .8M178.7 319.4l-.4 1.4-1 1M300.5 319.4l.4 1.4 1 1M300.5 319.4v1.6l1.3 .8M301.8 317l-1.3 .8v1.6M301.8 317l1.4-.8 1.4 .8M301.9 317l-1 1-.4 1.4"/>
<path d="M301.9 317l1.3-.4 1.4 .4M304.6 317l1.4 .8v1.6M304.6 317l1 1 .4 1.4M306 319.4l-.4 1.4-1 1M306 319.4v1.6l-1.4 .8M307.1 318.3v2.2M346.8 317.8l-.5 .4v2.3l.5 .5M346.8 317.8h3.9M346.8 317.8v3.2M351 316.2l-.3 .4v5.5l.3 .5M351 316.2l-.3 .8 .3 .8-.3 1.6 .3 3.2M351 317.8h1.8"/>
<path d="M351 316.2h1.8M357.6 300.2h1.6M357.6 310.5h1.6M357.6 304.2h1.6M382.1 311.8l-.4 1.1-1.2 .5M396.3 315.4h.8v7.9l-.8-.1M397.1 317l3.2 .2M400.3 317.2v4.5l-3.2 .1M62.9 321h1.5M101.7 323.2h.9M103.3 321h1.8M103.3 322.6h1.8"/>
<path d="M105.3 321.8l-.2 .8M105.3 321h4M174.5 321.8l1.4 .8 1.4-.8M174.5 321.8l1.4 .3 1.4-.3M174.8 323.2h2.2M301.8 321.8l1.4 .8 1.4-.8M301.9 321.8l1.3 .3 1.4-.3M302.1 323.2h2.3M346.8 321h3.9M351 321h1.8M351 322.6h1.8M353.5 323.2h.8"/>
<path d="M391.6 321h1.5"/>
<circle cx="175.9" cy="225.4" r="1.62"/>
<circle cx="175.9" cy="225.4" r="1.17"/>
<circle cx="303.2" cy="225.4" r="1.62"/>
<circle cx="303.2" cy="225.4" r="1.17"/>
<circle cx="239.6" cy="272.4" r="2"/>
<circle cx="239.6" cy="272.4" r=".98"/>
<circle cx="239.6" cy="272.4" r="1.17"/>
<circle cx="239.6" cy="272.4" r="3.5"/>
<circle cx="175.9" cy="319.4" r="1.62"/>
<circle cx="175.9" cy="319.4" r="1.17"/>
<circle cx="303.2" cy="319.4" r="1.62"/>
<circle cx="303.2" cy="319.4" r="1.17"/>
</g>
<g fill="#000">
<circle cx="242.2" cy="47.6" r=".25"/>
<circle cx="270.1" cy="79.4" r=".25"/>
<circle cx="270.8" cy="79.2" r=".25"/>
<circle cx="271.1" cy="79.1" r=".25"/>
<circle cx="271.4" cy="78.9" r=".25"/>
<circle cx="272" cy="78.7" r=".25"/>
<circle cx="272.4" cy="78.6" r=".25"/>
<circle cx="278.4" cy="79.2" r=".25"/>
<circle cx="280.6" cy="76.9" r=".25"/>
<circle cx="281.1" cy="78.4" r=".25"/>
<circle cx="282.4" cy="78" r=".25"/>
<circle cx="247" cy="82.5" r=".25"/>
<circle cx="262.8" cy="85.9" r=".25"/>
<circle cx="273.4" cy="81.7" r=".25"/>
<circle cx="273.8" cy="81.6" r=".25"/>
<circle cx="101.9" cy="119.6" r=".25"/>
<circle cx="102.6" cy="119.5" r=".25"/>
<circle cx="102.9" cy="119.4" r=".25"/>
<circle cx="103.2" cy="119.3" r=".25"/>
<circle cx="104.2" cy="119.1" r=".25"/>
<circle cx="104.5" cy="119" r=".25"/>
<circle cx="102.9" cy="120.5" r=".25"/>
<circle cx="105.9" cy="121.6" r=".25"/>
<circle cx="112.8" cy="138.6" r=".25"/>
<circle cx="113.2" cy="138.6" r=".25"/>
<circle cx="113.2" cy="139.6" r=".25"/>
<circle cx="113.8" cy="138.4" r=".25"/>
<circle cx="114.2" cy="138.3" r=".25"/>
<circle cx="114.5" cy="138.2" r=".25"/>
<circle cx="114.8" cy="138.1" r=".25"/>
<circle cx="267.6" cy="120.9" r=".25"/>
<circle cx="116.2" cy="140.7" r=".25"/>
<circle cx="356.7" cy="269.6" r=".25"/>
<circle cx="357.4" cy="269.6" r=".25"/>
<circle cx="357.7" cy="269.1" r=".25"/>
<circle cx="358.1" cy="269.6" r=".25"/>
<circle cx="358.2" cy="275.7" r=".25"/>
<circle cx="358.4" cy="269.1" r=".25"/>
<circle cx="358.8" cy="269.6" r=".25"/>
<circle cx="358.9" cy="275.7" r=".25"/>
<circle cx="359.1" cy="269.2" r=".25"/>
<circle cx="389.6" cy="275.1" r=".25"/>
<circle cx="390" cy="269.6" r=".25"/>
</g>
<!-- layer: Visible Narrow (ANSI) -->
<g fill="none" stroke="#000" stroke-width=".4">
<path d="M401 113.8a1.87 1.87 0 0 1 2.7 1.6 1.22 1.22 0 0 1 0 1.8 1.22 1.22 0 0 1-1.8-.2l-1-1.7zM401.3 113.3a2.7 2.7 0 0 1 2.4 4.2M411.8 172.9a1.38 1.38 0 0 1 1.5 .7 1.38 1.38 0 0 1-.3 1.7l-.7-.4-.6-.8zM411.9 172.6a1.72 1.72 0 0 1 1.7 .8 1.72 1.72 0 0 1-.2 1.9M413.4 171.3a2.12 2.12 0 0 1 2.1 1.1 2.12 2.12 0 0 1-.1 2.3M415.4 170.2a2.15 2.15 0 0 1 2 1 2.15 2.15 0 0 1-.1 2.3M417.3 169a2.15 2.15 0 0 1 2.1 1.1 2.15 2.15 0 0 1-.1 2.3M419.3 167.9a2.15 2.15 0 0 1 2 1 2.15 2.15 0 0 1 0 2.4M420.4 167.5a1.7 1.7 0 0 1 .7-2.3 1.7 1.7 0 0 1 2.3 .8 4.1 4.1 0 0 1 1.2 4.9 1.66 1.66 0 0 1-2.5-.4M420.8 167.1a1.26 1.26 0 0 1 .9-1.3 1.26 1.26 0 0 1 1.5 .6 2.94 2.94 0 0 1 .8 4.1l-1.3-.2M421.1 165.1a3.3 3.3 0 0 1 3.8 2.7l.4 1.4a1.85 1.85 0 0 1-.7 1.9M421.2 166.9a2.06 2.06 0 0 1 2 1 2.06 2.06 0 0 1-.1 2.2"/>
<path d="M422 164.5a3.8 3.8 0 0 1 4.1 3.5l.1 .7a1.9 1.9 0 0 1-.8 1.9M423.7 164.7a1.51 1.51 0 0 1 2.6 .2l.7 1.2 .4 1.3a1.24 1.24 0 0 1-1.2 1.6M424.3 165a2.61 2.61 0 0 1 1.9 3.3M491 165.8a2.08 2.08 0 0 1 2.9 2.2 1.09 1.09 0 0 1-.5 1.4 1.09 1.09 0 0 1-1.5-.5l-.9-1.6zM491.4 165.4a2.78 2.78 0 0 1 2.8 3.4l-.5 .7M401 190.6a1.56 1.56 0 0 1 2.4 .9 1.68 1.68 0 0 1-.2 2.7 2.84 2.84 0 0 1-2.2-3.6zM401.3 190.1a2.92 2.92 0 0 1 2.7 3.8l-.3 .3M456.7 198.9a1.34 1.34 0 0 1 1.5 .7 1.34 1.34 0 0 1-.3 1.6l-1-.8-.3-.9zM456.8 198.5a1.75 1.75 0 0 1 1.7 .9 1.75 1.75 0 0 1-.2 1.9M458.3 197.2a2.15 2.15 0 0 1 2 1.1 2.15 2.15 0 0 1-.1 2.3M460.2 196.1a2.15 2.15 0 0 1 2.1 1 2.15 2.15 0 0 1-.1 2.4M462.2 194.9a2.15 2.15 0 0 1 2.1 1.1 2.15 2.15 0 0 1-.1 2.3"/>
<path d="M464.2 193.8a2.18 2.18 0 0 1 2.1 1.1 2.18 2.18 0 0 1-.1 2.3M465.3 193.4a1.68 1.68 0 0 1 .7-2.3 1.68 1.68 0 0 1 2.3 .8 3.6 3.6 0 0 1 .8 5.2 2.03 2.03 0 0 1-2.1-.7M465.7 193.1a1.41 1.41 0 0 1 1.3-1.5 1.41 1.41 0 0 1 1.5 1.2 2.23 2.23 0 0 1 0 3.7l-.9-.3M466 191a3.7 3.7 0 0 1 4 3.4l.2 .7a1.85 1.85 0 0 1-.7 1.9M466.1 192.8a2.08 2.08 0 0 1 2 1 2.08 2.08 0 0 1-.1 2.2M466.9 190.5a3.4 3.4 0 0 1 3.8 2.7l.4 1.4a1.86 1.86 0 0 1-.8 1.9M468.6 190.6a1.46 1.46 0 0 1 2.6 .2 2.72 2.72 0 0 1 .4 4.1h-.5M469.2 191a2.53 2.53 0 0 1 1.9 3.3M491 242.5a2.15 2.15 0 0 1 2.9 2.2 1.09 1.09 0 0 1-.5 1.5 1.09 1.09 0 0 1-1.5-.6l-.9-1.6zM491.4 242.1a2.78 2.78 0 0 1 2.8 3.4l-.5 .7"/>
</g>
<!-- layer: Symbol (ANSI) -->
<g fill="none" stroke="#000" stroke-width=".4">
<path d="M325.1 18.5v-5.8h214.7v5.8M325.1 18.5h214.7v5.8M325.1 18.5v69.6h214.7v-63.8M338.5 18.5v69.6M350.1 18.5v69.6M402.9 18.5v69.6M469.3 18.5v69.6M63.5 34.6h-16.6l58.5 86.6M325.1 24.3h214.7M325.1 30.1h214.7M144.3 53.6l28 22M188.4 45.5l16.3 12.1"/>
<path d="M203 55.8l1.7 1.8-2.3-1.1zM242.8 49.1l1.9-1.5 .5 .9zM253.5 43.6l-10.7 5.5M325.1 47.5h214.7M325.1 53.3h214.7M96.5 64.8l17.1 20.7M170.6 73.7l1.7 1.9-2.2-1.1zM284 73.7l.8 .5-1.7 1.9zM289.9 64.3l-6.8 11.8M325.1 65h214.7M325.1 76.5h214.7M46.3 94.6l11.7 10.6"/>
<path d="M111.6 83.9l.8-.6 1.2 2.2zM296.2 98.5h-2.6l-51.5 29.2M325.1 82.4h214.7M56.5 103.1l1.5 2.1-2.2-1.3zM103.6 119.4l.9-.6 .9 2.4zM193.3 139.7l2.2 1.2-.6 .8zM193.3 139.7l15.4 12.9h2.5M242.1 127.7l2-1.7 .4 .9zM112 142.6l1.6 2-.9 .4zM112 142.6l23.2 42.4M313.6 174h-2.5l-5.1 51.4M369.8 210.6h-2.5l-5 16"/>
<path d="M305.8 222.9h1l-.8 2.5zM362.6 224.1l.9 .3-1.2 2.2zM337.1 274l-.6 2.5-.9-.4zM337.1 274l-35.5 82.1h-2.5M417.8 273.7l2.4 1-.6 .8zM417.8 273.7l23.3 15.1h2.4"/>
<circle cx="140.7" cy="50.8" r="4.6"/>
<circle cx="184.7" cy="42.8" r="4.6"/>
<circle cx="257.5" cy="41.6" r="4.6"/>
<circle cx="266.7" cy="41.6" r="4.6"/>
<circle cx="93.6" cy="61.3" r="4.6"/>
<circle cx="292.1" cy="60.2" r="4.6"/>
<circle cx="42.9" cy="91.5" r="4.6"/>
<circle cx="42.9" cy="82.4" r="4.6"/>
<circle cx="137.4" cy="189" r="4.6"/>
</g>
<!-- layer: Section Line (ANSI) -->
<g fill="none" stroke="#000" stroke-width=".7">
<path d="M229.6 214.3l5-1v2zM229.6 214.3h10v8.7M239.6 224.5v1.8M239.6 227.8v1.8M239.6 231.1v8.7M239.6 241.3v1.8M239.6 244.6v1.8M239.6 247.9v8.8M239.6 258.1v1.9M239.6 261.4v1.9M239.6 264.7v8.7M239.6 275v1.7"/>
<path d="M239.6 278.3v1.7M239.6 281.6v8.7M239.6 291.8v1.8M239.6 295.1v1.8M239.6 298.4v8.7M239.6 308.5v1.9M239.6 311.8v1.9M239.6 315.2v8.7M239.6 325.4v1.8M239.6 328.7v1.8M239.6 332v8.7h-10M229.6 340.7l5-1v2z"/>
</g>
<path d="M229.6 214.3l5-1zM229.6 214.3l5-1v2zM229.6 340.7l5-1zM229.6 340.7l5-1v2z" fill="#000" stroke="#000" stroke-width=".7"/>
<!-- layer: Border (ANSI) -->
<g fill="none" stroke="#000" stroke-width=".7">
<path d="M139.7 8.6v4.1M279.4 6.3v6.4l-2.2-3.8h4.4l-2.2 3.8 2.2-3.8M419.1 8.6v4.1M15 107.9h4M539.8 107.9h4M12.7 215.9h6.3l-3.8-2.2v4.4l3.8-2.2-3.8 2.2M546.1 215.9h-6.3l3.8-2.2v4.4l-3.8-2.2 3.8 2.2M15 323.8h4M539.8 323.8h4M19 419.1v-406.4h520.8v406.4h-520.8h520.8M139.7 419.1v4.1M419.1 419.1v4.1"/>
<path d="M281.6 422.9l-2.2-3.8 2.2 3.8h-4.4l2.2-3.8v6.3"/>
</g>
<!-- layer: Title (ANSI) -->
<g fill="none" stroke="#000" stroke-width=".4">
<path d="M387.3 355.6v63.5M412.7 355.6v63.5M342.9 365.1h69.8M342.9 374.6h69.8M412.7 371.3h127.1M342.9 384.2h69.8M342.9 393.7h69.8M342.9 412.7h196.9M342.9 403.2h69.8M412.7 400h127.1M425.4 400v12.7M441.2 412.7v6.4"/>
<path d="M450.8 400v12.7M488.9 412.7v6.4M527 400v12.7"/>
</g>
<path d="M342.9 355.6h196.9v63.5h-196.9z" fill="none" stroke="#000" stroke-width=".51"/>
<!-- layer: Sketch Geometry (ANSI) -->
<path d="M62.7 363.8h166.1v47.2h-166.1zM65.7 372.9h156.1v34.1h-156.1z" fill="none" stroke="#000" stroke-width=".4"/>
<!-- layer: Symbol (ANSI) -->
<g fill="#000" stroke="#000" stroke-width=".4">
<path d="M202.4 56.5l2.3 1.1zM203 55.8l1.7 1.8-2.3-1.1zM242.8 49.1l1.9-1.5zM242.8 49.1l1.9-1.5 .5 .9zM170.1 74.5l2.2 1.1zM170.6 73.7l1.7 1.9-2.2-1.1zM284 73.7l-.9 2.4zM284 73.7l.8 .5-1.7 1.9zM111.6 83.9l2 1.6zM111.6 83.9l.8-.6 1.2 2.2zM55.8 103.9l2.2 1.3zM56.5 103.1l1.5 2.1-2.2-1.3z"/>
<path d="M103.6 119.4l1.8 1.8zM103.6 119.4l.9-.6 .9 2.4zM242.1 127.7l2-1.7zM242.1 127.7l2-1.7 .4 .9zM112 142.6l1.6 2zM112 142.6l1.6 2-.9 .4zM193.3 139.7l2.2 1.2zM193.3 139.7l2.2 1.2-.6 .8zM305.8 222.9l.2 2.5zM305.8 222.9h1l-.8 2.5zM362.6 224.1l-.3 2.5zM362.6 224.1l.9 .3-1.2 2.2z"/>
<path d="M337.1 274l-.6 2.5zM337.1 274l-.6 2.5-.9-.4zM417.8 273.7l2.4 1zM417.8 273.7l2.4 1-.6 .8z"/>
</g>
<!-- layer: Dimension (ANSI) -->
<g fill="none" stroke="#000" stroke-width=".4">
<path d="M172.1 196.4l2.5-.5v.9zM172.1 196.4h61.5M172.1 193.2v26.8M245.6 196.4h61.4M304.5 195.9l2.5 .5-2.5 .4zM307 193.2v26.8M59.7 208.2l2.5-.5v1zM59.7 208.2h16.1M59.7 205v15M85.6 208.2h17.7M100.8 207.7l2.5 .5-2.5 .5zM103.3 205v15"/>
<path d="M412.1 219.8v5M150.9 221.6h19.6M154.1 221.6l.5 2.5h-1.1zM154.1 221.6v48.4M391.5 225.6h23.8M393.2 224.8h22.1M411.6 222.2h1l-.5 2.6zM412.1 225.6l.5 2.4h-1zM412.1 225.6v10.6M38.2 275.3v64.2M124.7 275.3v64.2M154.1 274.8v48.4"/>
<path d="M38.2 336.4l2.6-.5v1zM38.2 336.4h37.6M85.6 336.4h39.1M122.2 335.9l2.5 .5-2.5 .5zM150.9 323.2h19.6M153.5 320.7h1.1l-.5 2.5zM386.7 328.9h4.9M389.1 328.4l2.5 .5-2.5 .5zM391.6 324.8v7.2M393.1 328.9l2.6-.5v1zM393.1 328.9h35.7M393.1 324.8v7.2"/>
</g>
<g fill="#000" stroke="#000" stroke-width=".4">
<path d="M172.1 196.4l2.5-.5zM172.1 196.4l2.5-.5v.9zM304.5 196.8l2.5-.4zM304.5 195.9l2.5 .5-2.5 .4zM59.7 208.2l2.5-.5zM59.7 208.2l2.5-.5v1zM100.8 208.7l2.5-.5zM100.8 207.7l2.5 .5-2.5 .5zM154.1 221.6l.5 2.5zM154.1 221.6l.5 2.5h-1.1zM411.6 222.2l.5 2.6zM411.6 222.2h1l-.5 2.6z"/>
<path d="M412.1 225.6l.5 2.4zM412.1 225.6l.5 2.4h-1zM38.2 336.4l2.6-.5zM38.2 336.4l2.6-.5v1zM122.2 336.9l2.5-.5zM122.2 335.9l2.5 .5-2.5 .5zM153.5 320.7l.6 2.5zM153.5 320.7h1.1l-.5 2.5zM389.1 329.4l2.5-.5zM389.1 328.4l2.5 .5-2.5 .5zM393.1 328.9l2.6-.5zM393.1 328.9l2.6-.5v1z"/>
</g>
<g font-size="6.3">
<text x="232.3" y="210.7">C</text>
<text x="343.7" y="337.7">SECTION C-C</text>
<text x="345.9" y="345.2">SCALE 1 / 2</text>
<text x="232.3" y="348.9">C</text>
<text x="413.5" y="389.1">LARGE PARTICUL FILTER</text>
<text x="417.2" y="410.6">C</text>
<text x="451.6" y="411.9">Air ventilator</text>
</g>
<g font-size="4.4">
<text x="343.7" y="364.3">emile</text>
<text x="388.1" y="363.7">3/28/2020</text>
</g>
<g font-size="4.2">
<text x="68.7" y="11.7">4</text>
<text x="208.4" y="11.7">3</text>
<text x="348.1" y="11.7">2</text>
<text x="487.8" y="11.7">1</text>
<text x="421.4" y="17.1">PARTS LIST</text>
<text x="327" y="22.9">ITEM</text>
<text x="340.4" y="23">QTY</text>
<text x="362.8" y="22.9">PART NUMBER</text>
<text x="423" y="23">DESCRIPTION</text>
<text x="495.8" y="22.9">WEBLINK</text>
<text x="330.6" y="28.8">1</text>
<text x="343.2" y="28.8">1</text>
<text x="351" y="28.8">CorollaAirFilterCase</text>
<text x="403.8" y="28.8">3D PRINTED ABS</text>
<text x="330.6" y="34.5">2</text>
<text x="343.2" y="34.5">1</text>
<text x="351" y="34.6">CorollaAirFilter</text>
<text x="403.8" y="34.5">Toyota Genuine Parts</text>
<text x="470.2" y="34.6">https://www.amazon.ca/Toyota-Gen</text>
<text x="64.3" y="36.1">TEFLON NEED BE ROLLED AROUND</text>
<text x="64.3" y="41.1">BEFORE SCREW THE FITTING</text>
<text x="403.8" y="40.4">17801-0T030 Air Filter Element</text>
<text x="470.2" y="40.4">uine-17801-0T030-Filter-Element/dp</text>
<text x="183.6" y="44.3">1</text>
<text x="256.4" y="43.1">7</text>
<text x="265.6" y="43.1">5</text>
<text x="470.2" y="46.2">/B0044B0ZEW</text>
<text x="139.5" y="52.3">2</text>
<text x="330.6" y="52">3</text>
<text x="343.2" y="51.9">1</text>
<text x="351" y="52">CorollaAirFilterCaseCover</text>
<text x="403.8" y="52">3D PRINTED ABS</text>
<text x="15.1" y="55.5">D</text>
<text x="330.6" y="57.8">4</text>
<text x="343.2" y="57.8">3</text>
<text x="351" y="57.8">Brass Barbed Hose Fitting</text>
<text x="403.8" y="57.8">STEP AP214</text>
<text x="470.2" y="57.8">https://www.mcmaster.com/5346k2</text>
<text x="540.9" y="55.5">D</text>
<text x="92.4" y="62.9">3</text>
<text x="291" y="61.8">4</text>
<text x="351" y="63.6">for Air and Water</text>
<text x="470.2" y="63.6">06</text>
<text x="330.6" y="69.3">5</text>
<text x="343.2" y="69.4">8</text>
<text x="351" y="69.4">ANSI B18.22.1 - 1/4 -</text>
<text x="403.8" y="69.4">Plain Washer (Inch )Type A and B</text>
<text x="351" y="75.2">narrow - Type A</text>
<text x="41.7" y="83.9">5</text>
<text x="330.6" y="81">6</text>
<text x="343.2" y="81">4</text>
<text x="351" y="81">Unbrako - 1/4 x 4</text>
<text x="403.8" y="81">Hexagon Socket Head Cap Screw</text>
<text x="330.6" y="86.8">7</text>
<text x="343.2" y="86.8">4</text>
<text x="351" y="86.9">ANSI B18.2.2 - 1/4 - 20</text>
<text x="403.8" y="86.9">Hex Nuts (Inch Series) Hex Nut</text>
<text x="41.7" y="93">6</text>
<text x="296.9" y="100">CLEAN ALL THE ABS PLASTIC IN WATER WITH BLEACH</text>
<text x="298.3" y="105">AND LET THIS DRY BEFORE PUT ANOTHER FILTER</text>
<text x="212" y="154.1">CAR FILTER REMOVE BIG PARTICLE</text>
<text x="212" y="159.1">OF DUST FROM COMPRESSOR. COULD BE</text>
<text x="15.2" y="163.4">C</text>
<text x="212" y="164.1">IGNORED WITH USE OF 02 BOTTLE.</text>
<text x="541" y="163.4">C</text>
<text x="212" y="169.2">REPLACE THIS PART WHEN CLEANING</text>
<text x="314.4" y="175.5">UNSCREW TO MAKE MAINTENANCE.</text>
<text x="136.3" y="190.6">4</text>
<text x="234.4" y="197.9">10.63</text>
<text x="76.6" y="209.7">3.43</text>
<text x="370.6" y="212.1">FILTER COMPRESION OLDING</text>
<text x="410.5" y="240">.06 GAP</text>
<text x="15.3" y="271.4">B</text>
<text x="150" y="273.9">8.00</text>
<text x="541.1" y="271.4">B</text>
<text x="444.4" y="290.3">INPUT 30-120 PSI</text>
<text x="429.5" y="330.5">.12</text>
<text x="429.5" y="335.1">FOOD GRADE SILICONE IS 0.125</text>
<text x="76.6" y="337.9">6.81</text>
<text x="429.5" y="340.1">BE SURE OF THE SEALING BY PLUNGING UNDER</text>
<text x="429.5" y="345.1">PRESSURE INTO THE WATER TO CHECK SEALING.</text>
<text x="429.5" y="350.1">PUT FILTER AFTER</text>
<text x="260.9" y="357.6">OUTPUT 30-120 PSI</text>
<text x="74.8" y="371.4">Notes:</text>
<text x="15.2" y="379.3">A</text>
<text x="73.5" y="382.1">THIS PART OF THE MACHINE COULD BE IGNORED IF YOU HAVE A HIGH</text>
<text x="541" y="379.3">A</text>
<text x="73.5" y="387.2">PRESSURE 02 BOTTLE .</text>
<text x="73.5" y="392.2">THIS IS USE WHEN YOU HAVE AN NORMAL AIR COMPRESSOR TO CLEAN</text>
<text x="73.5" y="397.3">THE BASIC DUST LIKE METAL PART OR ANY BIG DUST BEFORE GOING TO</text>
<text x="73.5" y="402.3">THE OTHER FILTERS.</text>
<text x="431.6" y="417.7">1 / 2</text>
<text x="501.3" y="418.3">1</text>
<text x="511.8" y="418.3">3</text>
<text x="68.7" y="423.2">4</text>
<text x="208.4" y="423.2">3</text>
<text x="348.1" y="423.2">2</text>
<text x="487.8" y="423.2">1</text>
</g>
<g font-size="3.5">
<text x="343.7" y="358.9">DRAWN</text>
<text x="343.7" y="368.5">CHECKED</text>
<text x="413.5" y="374.6">TITLE</text>
<text x="343.7" y="378">QA</text>
<text x="343.7" y="387.5">MFG</text>
<text x="343.7" y="397.1">APPROVED</text>
<text x="415.5" y="403.4">SIZE</text>
<text x="451.6" y="403.4">DWG NO</text>
<text x="530.3" y="403.4">REV</text>
<text x="413.5" y="416.1">SCALE</text>
<text x="489.7" y="418.3">SHEET</text>
<text x="506.2" y="418.3">OF</text>
</g>
</svg>
